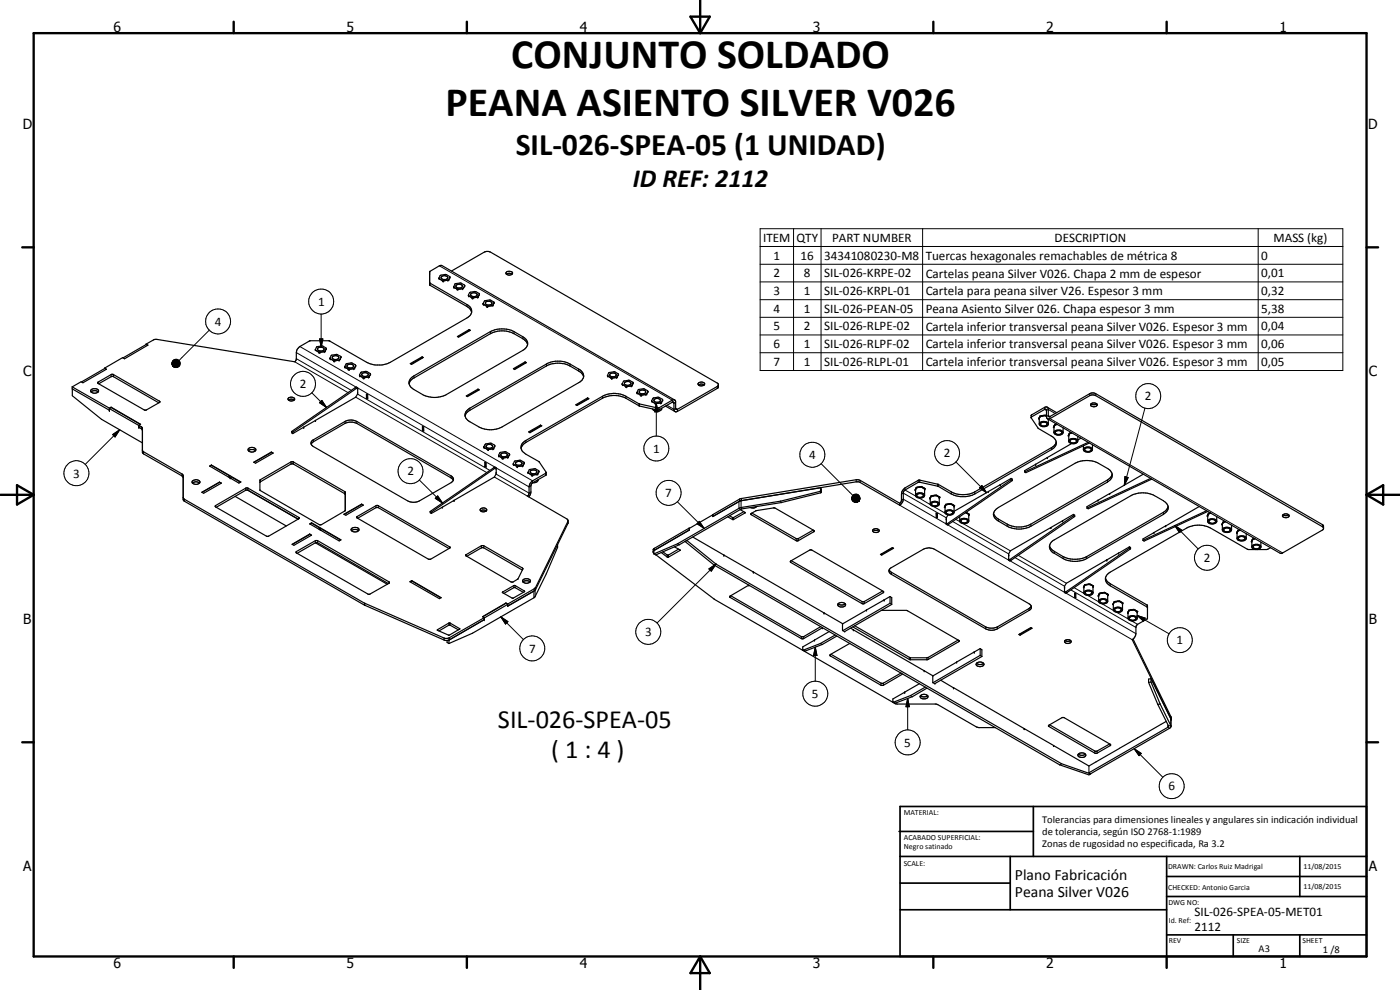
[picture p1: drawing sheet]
<svg xmlns="http://www.w3.org/2000/svg" width="420mm" height="297mm" viewBox="0 0 420 297" stroke-linecap="round" stroke-linejoin="round" font-family="sans-serif">
<g fill="none" stroke="#000" stroke-width=".35">
<path d="M128.9 84.8l11.2 6.6a2.15 2.15 0 0 1 1.5 2 2.15 2.15 0 0 1-1.5 2l-23 13.3a7.8 7.8 0 0 1-6.7 .2l-11.7-6.7-5.8 .1-2.9 1.7-.9 1-.2 2.8-.5 .7-41.5-6.7-.7 .1-2.4 1.4M131.8 83.6l.3-.9 .3-.2a2.25 2.25 0 0 1 2.6 .6l-.4 .9M131.8 83.6l.1 .1M131.8 83.6h.1M131.9 83.7l1.1 .5M131.9 83.7h.1M132.6 82.9a1.1 1.1 0 0 1 1.8 .5l-.6 .5h-.8a.52 .52 0 0 1-.6-.3 .52 .52 0 0 1 .2-.7zM133 84.2h.1M134.4 84.1l-1.3 .1M134.6 84l-.2 .1M135.5 81.3l9.9-5.7 .6-.2 1.1 .2 68.5 39.7-.2 1.2-12.1 6.9-.7 .1M136.2 86l.1 .2"/>
<path d="M136.3 86.2l.9 .5M137.1 85.5a1.29 1.29 0 0 1 1.7 .4 1.08 1.08 0 0 1-1 .6 1.08 1.08 0 0 1-1-.8zM137.2 86.7l.4 .1M137.2 86.7l.2 .1M137.6 86.8h.1M138.8 86.6l-1.2 .2M139.1 86.4l-.3 .2M139.1 86.4v.1M139.1 86.5l-.3 .1M139.5 85.7l-.2-.2a2.3 2.3 0 0 0-2.7-.3l-.4 .8M139.5 85.7l-.4 .7M139.5 85.7l-.4 .8"/>
<path d="M140.6 88.6l.3-.8 .3-.1a2.29 2.29 0 0 1 2.6 .5l-.3 .8M140.6 88.6l.1 .2M140.7 88.8l.9 .5M140.8 98.9v.3M141 99.2l-.2-.1-3.3 2M141.3 88.1a1.17 1.17 0 0 1 1.9 .4 1.1 1.1 0 0 1-1.9-.2zM141.6 93.7l-.6-1.1-.9-.7-11-6.3-.1-4.2 2.9-1.6 .7-.1 69.9 40.3M141.6 89.3l.4 .1M141.6 89.3l.2 .1M141.8 89.3l.2 .1M143.3 89.2l-1.3 .2M143.3 89.2h.1"/>
<path d="M143.4 89.1v.1M143.5 89l-.2 .2M143.5 89l-.1 .1M145.7 90.7l.1-.1a1.25 1.25 0 0 1 1.8 .5 1.14 1.14 0 0 1-1.9-.2zM146 91.9h.4M147.7 91.7h.1M147.7 91.7l-1.3 .2M147.9 91.6l.3-1a2.34 2.34 0 0 0-2.7-.3l-.5 .8 1 .8M147.9 91.6l-.2 .1M151.9 82.2l-.1-.2a1.08 1.08 0 0 1 1-.6 1.08 1.08 0 0 1 1 .6l-.1 .3M151.9 82.2a1.36 1.36 0 0 0 1.8 .1M152 82.3l.7-.3 1 .3"/>
<path d="M21.7 116.7l11.1 6.4v-.6M21.7 116.1l11.1 6.4M21.7 116.1v2.6l8.8 7.1 12.2 7.1M27.3 117.6a1.6 1.6 0 0 1 2.2 0M27.4 116.9l.6-.3h.8a.67 .67 0 0 1 .8 .7 .67 .67 0 0 1-.8 .6 .91 .91 0 0 1-1.1 0 .91 .91 0 0 1-.3-1zM29.4 114.7l4.1-2.4h.4l14.1 8.3-4.2 2.5h-.4l-13.9-8zM29.6 115.1l3.9-2.2h.4l13.8 8M31.4 110.4l.6 .4-7.1 4.1-.6-.3-2.6 1.5M31.4 110.4v.2M31.4 110.6l-6.9 4M31.4 110.6l.4 .2M43.8 103.3l.6 .2-7 4.2-.6-.4-5.4 3.1"/>
<path d="M43.8 103.3v.1M43.8 103.4l.5 .2M43.8 103.4l-6.9 4M86.6 119.4a1.13 1.13 0 0 1 1.8 .5 1.07 1.07 0 0 1-1.1 .5 1.07 1.07 0 0 1-.8-.9zM94.6 104.9l.6-.9a2.2 2.2 0 0 1 2.6 .4l.1 .2-.3 .7M94.6 104.9l.1 .2M94.7 105.1l1 .6M94.7 105.1h.1M95.3 104.5a1.18 1.18 0 0 1 2 .3 1.15 1.15 0 0 1-2-.2zM95.7 105.7h.3M97.3 105.5l-1.3 .2M97.4 105.5h-.1"/>
<path d="M97.4 105.5h.1M97.6 105.3l-.3 .2M97.6 105.3l-.1 .2M99.1 107.6l1 .6M99.1 107.6h.1M99.8 107.1a1.05 1.05 0 0 1 1-.4 1.05 1.05 0 0 1 .8 .8 1 1 0 0 1-1.1 .5 1 1 0 0 1-.7-.9zM100.1 108.2h.3M101.8 108.1l-1.4 .1M102 107.9l-.2 .2M102 107.9h.1M102.4 107.1l-.1-.2a2.34 2.34 0 0 0-2.8-.3l-.4 1M102.4 107.1l-.4 .8"/>
<path d="M103.5 110l.6-.9a2.39 2.39 0 0 1 2.6 .4l-.3 .9M103.5 110l.1 .2M103.6 110.2a2.29 2.29 0 0 0 2.6 .4M104.3 109.6a1.08 1.08 0 0 1 1.8 .4 1.2 1.2 0 0 1-2-.2zM106.4 110.4l-.2 .2M106.6 116.3l.4 .2M106.6 116.3l-19.1 13.2M106.6 116.3l.4-.2 .3 .2M107 116.5l-19.1 13.2M107.3 116.3v1.6M107.3 116.3l-.3 .2M107.3 117.9l-.5 1.3-12.2 7"/>
<path d="M107.9 112.5l.6-.9a2.29 2.29 0 0 1 2.7 .5l-.4 .9M107.9 112.5l.1 .3M108 112.8l.9 .5M108.6 112.2a1.1 1.1 0 0 1 1.9 .3 1 1 0 0 1-1 .6 1 1 0 0 1-.9-.9zM108.9 113.3h.4M110 118.2l.4 .2v1.3l-.4-.2zM110.2 119.3l-.2 .2M110.2 118.4l.2 1M110.6 113.2l-1.3 .1M110.8 113l-.2 .2M123.1 109.1l3.6-2 .3 .2-3.5 2zM123.3 113.5l.9-.7 23-13.3a8.1 8.1 0 0 1 7.1 0l2.6 1.5a2.15 2.15 0 0 1 1.5 2.1 2.15 2.15 0 0 1-1.5 2l-23 13.3a7.8 7.8 0 0 1-7 0l-2.7-1.5a2.08 2.08 0 0 1-.9-3.4z"/>
<path d="M126.7 107.1v.2M126.8 107.4l-.2-.1-3.3 1.9M137.3 101l3.5-2.1 .4 .2-3.5 2zM139.9 118.8l3.6-2 .3 .2-3.5 2zM143.5 116.8v.2M143.5 117l.1 .1M143.5 117l-3.3 1.9M154.1 110.6l3.5-2 .4 .2-3.5 2.1zM157.6 108.6v.2M157.6 108.8l-3.3 1.9M157.6 108.8l.2 .1M158.3 103.4l-.3-.8-.7-.7-3-1.8a7.8 7.8 0 0 0-7.1 0l-23.3 13.5-.8 .7-.3 .8"/>
<path d="M175.2 113.1l-.9-1.3-3.2-2a7.8 7.8 0 0 0-7.1 0l-23 13.3-1.1 .9-.3 .8M176.3 119.4v.3M176.3 119.7l-3.3 1.9M176.3 119.7l.2 .1M182.3 112.6l.5-.8 1.6-.3 1.2 .7-.4 .9M182.3 112.6l.1 .2M182.4 112.8l.9 .6M183 112.3a1.14 1.14 0 0 1 1.9 .3 1.14 1.14 0 0 1-1.9-.2zM183.3 113.4l.4 .1M183.3 113.4h.1M185 113.2l-1.3 .3M185.2 113.1l-.2 .1"/>
<path d="M186.7 115.2l.7-.9a2.23 2.23 0 0 1 2.5 .4l-.2 .9M186.7 115.2l.1 .2M186.8 115.4l1 .6M187.5 114.8a1.06 1.06 0 0 1 1-.4 1.06 1.06 0 0 1 .8 .8 1.14 1.14 0 0 1-1.9-.3zM187.8 116h.3M189.4 115.8l-1.3 .2M189.7 115.6l-.3 .2M191.9 117.3a1.18 1.18 0 0 1 1.9 .3 1.04 1.04 0 0 1-1 .6 1.04 1.04 0 0 1-1-.7zM192.2 118.5h.2M193.8 118.4l-1.6 .1M194.1 118.2l.4-.7-.2-.3a2.28 2.28 0 0 0-2.8-.2l-.3 .9 1 .6M194.1 118.2l-.3 .2"/>
<path d="M196.3 119.9a1.12 1.12 0 0 1 1.9 .4l-.6 .4h-.7l-.7-.4zM209.5 115.1a1.18 1.18 0 0 1 2 .1 1.1 1.1 0 0 1-1.1 .6 1.1 1.1 0 0 1-.9-.7zM209.6 115.5a1.34 1.34 0 0 1 1.7 0M215.6 115.6l-.3 .4-12.2 6.9-.3-.4v-2.1l-.5-.5-.6 .2-4.3 2.3-5.6-1.2-3.9-2.3a7.4 7.4 0 0 0-7.1 0l-23 13.3a2.18 2.18 0 0 0-1.4 2 2.18 2.18 0 0 0 1.4 2.1l3.9 2.2 2.2 3.2-.1 .9-4 2.3-.3 .4-.3 2.8-.5 1M33.3 122.2l-.5 .3M33.3 122.2v.1M33.3 122.2l8.9 5.1-.5 .3M41.7 127.6l1 .9 .1 7.4 11.8 6.9 .4 .5M41.7 127.6v.6l1 .9M42.1 127.3l-8.7-5-.6 .3 8.9 5.1M42.7 135.2l.4 .4 11.8 6.9 .1 7.4 .3 .5 54.1 31.2 24 10.5 .8 .1M62.9 139.8l.5-.3 8.9 5.1-.6 .3z"/>
<path d="M63.4 139.6l5.6 3.2M63.4 139.5v.2M63.4 139.6l-.4 .3M74.5 134.7a1.38 1.38 0 0 1 2.3 .3 1.31 1.31 0 0 1-2.3-.1zM74.5 135.3a1.6 1.6 0 0 1 2.2 0M76.1 138.7l5.3-3.1 .6 .3-5.3 3.1zM81.4 135.6v.2M81.4 135.8l-5.2 2.9M81.4 135.8l.5 .2M86.6 120a1.53 1.53 0 0 1 1.7 0M87.5 129.5v.4l.4 .2M87.5 129.5l.4 .2"/>
<path d="M87.9 129.7v.4M93.4 133.3l.7-.8 9.7-5.6a4.1 4.1 0 0 1 3.3 .1l28.3 16.4 .6 .7M93.4 133.3v-.7l.4-.5 9.7-5.7a3.9 3.9 0 0 1 3.6 0l28.5 16.5 .4 .6v.6M93.4 133.3l.7 .7 28.2 16.3a3.9 3.9 0 0 0 3.6 0l9.5-5.5 .6-.7M94.7 126.2l-6.8 3.9M126.8 127.9l.4 .2v1.3l-.4-.2zM127 129l.2 .1M127 128.1v.9M127 129l-.2 .2M140.1 123.2l.9-.7 23-13.3a7.5 7.5 0 0 1 7.1 0l2.6 1.5a2.13 2.13 0 0 1 1.5 2.1 2.13 2.13 0 0 1-1.5 2l-23 13.3a7.4 7.4 0 0 1-7 0l-2.7-1.6a2.05 2.05 0 0 1-.9-3.3zM145.2 134.2l.6-1a2.33 2.33 0 0 1 2.7 .4l-.3 .9M145.2 134.2l.1 .1"/>
<path d="M145.3 134.3l1 .5M145.5 138.7l.4 .2v1.3l-.4-.2zM145.7 139.8l-.2 .2M145.7 139.8l.2 .1M145.7 138.9v.9M145.9 133.7a1.16 1.16 0 0 1 2 .3 1.04 1.04 0 0 1-1.1 .6 1.04 1.04 0 0 1-.9-.9zM146.3 134.8l.1 .1M146.3 134.8h.1M147.9 134.7l-1.6 .1M148.2 134.5l-.3 .2M149.6 136.6l.6-.9 1.3-.2 1.4 .8-.3 .8M149.6 136.6l.1 .2"/>
<path d="M149.7 136.8l1 .6M150.3 136.3a1.18 1.18 0 0 1 2 .3 1.07 1.07 0 0 1-1.1 .5 1.07 1.07 0 0 1-.9-.8zM150.7 137.4h.3M152.3 137.2l-1.3 .2M152.6 137.1l-.3 .1M154.1 139.3v.1M154.1 139.3h.1M154.1 139.4l1 .5M154.1 139.4l.3-1 .2-.1a2.28 2.28 0 0 1 2.7 .4l-.3 .9M154.7 138.9a1.14 1.14 0 0 1 2 .3 1.14 1.14 0 0 1-2-.3zM155.1 139.9l.3 .1M155.4 140h.1"/>
<path d="M156.7 139.8l-1.3 .2M157 139.6l-.3 .2M158.7 129.6l3.5-2 .4 .2-3.6 2zM162.2 127.6v.2M162.2 127.8l.1 .1M162.2 127.8l-3.3 1.9M172.8 121.5l3.5-2.1 .4 .2-3.5 2.1zM195.6 120.4l.3-.9a2.27 2.27 0 0 1 2.9 .3l-.3 .9M195.6 120.4l.1 .1M195.6 120.4h.1M195.7 120.5l.9 .5M195.7 120.5h.1"/>
<path d="M196.6 121l.2 .1M196.6 121l.4 .1M196.8 121.1h.1M196.8 121.1h.2M198.3 120.9l-1.3 .2M198.5 120.7l-.2 .2M198.6 122.5a1.44 1.44 0 0 1-2.4 .6l-.3-.4M199.7 121.8l2.9 1.7M202.6 123.5l-.3-.4v-2.3l-.3-.2-4.4 2.4a16.8 16.8 0 0 1-9.7-3.5 7.8 7.8 0 0 0-7.1 0l-23 13.3-.9 .7-.5 1M309.4 125.3l4.4-2.5 .3 .3v1.9l.3 .6M311.8 125.5h.1M311.9 125.4v1.9a1.64 1.64 0 0 0 2.7 .1v-1.6"/>
<path d="M311.9 127.1a1.66 1.66 0 0 1 2.7 .1M312.1 124.9l-.2 .5M312.3 127a1.28 1.28 0 0 1 2 .2 1.12 1.12 0 0 1-1 .6 1.12 1.12 0 0 1-1.1-.6zM312.5 124.8h.4M312.9 124.8l-1 .6M313.3 124.6l-.3 .2M313.9 124.7l.2 .2-1.2-.1M314.1 124.8l-.4-.3-1.6 .3-.4 .9 .2 .1-.1-.2M314.3 122.2l.3 .7v1.9l.3 .3 12.3-7.1 1-.1 .6 .2 68.1 39.3 .3 .4v.9l-.3 .3-12.2 7h-.5l-69.8-40.4M314.3 122.2h-.8l-3.9 2.3-.2 .8 2.2 3.3 3.9 2.3a2.13 2.13 0 0 1 1.5 2 2.13 2.13 0 0 1-1.5 2l-22.9 13.3a7.8 7.8 0 0 1-7.1 0 17 17 0 0 0-9.5-3.5h-.5l-4.2 2.5-.2 .5-.1 2.6-1 1.3M314.3 122.2l2.8 1.6M314.4 125.6h.7l12-6.9 1.3-.2 68.8 39.9"/>
<path d="M316.4 127.9l-.1 1.9a1.6 1.6 0 0 0 2.8 0 1.72 1.72 0 0 0-2.8-.1M316.4 127.9l-.2 .2M316.4 127.8v.1M316.5 127.5l-.1 .3M316.9 129.5a1.12 1.12 0 0 1 1.8 .4 1.23 1.23 0 0 1-2-.1zM316.9 127.3h.4l-.9 .5M317 132.6l-.4 .8-1.1 .9-22.9 13.3a7.8 7.8 0 0 1-7.1 0l-4-2.3-5.5-1.2h-.3l-4.1 2.3a2.3 2.3 0 0 0-1.1 1.9v1.9l-.5 .8M317.1 127.3h-.5l-.5 .9 .2 .1-.1-.2M319.1 128.4v1.4M320.7 130.5v.3M320.7 130.6v1.9a1.65 1.65 0 0 0 2.8-.2 1.64 1.64 0 0 0-2.8-.1M320.9 130l-.2 .5"/>
<path d="M321.3 132a1.03 1.03 0 0 1 1-.3 1.03 1.03 0 0 1 .7 .8 1.13 1.13 0 0 1-1.9-.3zM321.3 129.8l.4 .1-.7 .3-.3 .4M321.5 129.8l-.5 .1-.4 .9 .1 .1M321.6 133.1l-14.1 8.1v.4M323.5 130.9v1.4M324.4 131.5l-.9 .5M325.2 134.8a1.59 1.59 0 0 1 2.7 .1M325.6 134.6a1.14 1.14 0 0 1 1.9 .4 1.1 1.1 0 0 1-2-.3zM326.6 132.7l-19.1 8.9M326.9 132.9l-19 8.9-.4-.2M327.4 121.2l.5 .2 1.2-.2M327.4 121.2a1.08 1.08 0 0 1 1.9 .4 1.15 1.15 0 0 1-2-.2z"/>
<path d="M327.9 133.5v1.5a1.62 1.62 0 0 1-2.7-.1v-1.1M55 149.3l.3 .5 54.1 31.2 24 10.5 1.5-.2 10.4-6M57.7 144.4a1.42 1.42 0 0 1 2.3 .3 1.35 1.35 0 0 1-2.4-.1zM57.7 144.9l.9-.3 1.3 .3M60.6 147.7l5.3-3 .6 .2-5.4 3.1zM64.6 151.8l9.1-5.3 .5-.1 15.6 9.1-9.6 5.5-15.5-8.9zM65.9 144.7h.1M65.9 144.7l-5.2 3M65.9 144.7l.4 .3M69 143.3l.2 .2 .5-.2 2.5 1.4M69 142.8v.6M69 142.8l-.5 .3"/>
<path d="M70.6 148.9l15.3 8.9M74.3 147.1l15.2 8.6-15.3-8.7-.5 .1-8.8 5.1M78 144.7l9.3-5.5 .5-.1 15.8 9.2M78.1 143.9l9.2-5.3h.7l15.5 8.9 .1 .2v5.5l-7.1 4.2h-.7l-17.7-10.2zM93 157.2l.5-.4 8.8 5.2-.5 .3zM93 157.3l.5-.3 2.6 1.5M93.5 156.8v.2M96.1 159l.2 .1 .5-.2 5.5 3.2M96.1 158.5v.5M96.1 158.5l-.4 .2M96.1 159h.1M103.2 154.3l5.3-3 .5 .3-5.2 3z"/>
<path d="M105.4 158.7a1.41 1.41 0 0 1 2.3 .3 1.36 1.36 0 0 1-2.3-.2zM105.5 159.2a1.8 1.8 0 0 1 2.1 0M107 155.2l6.3-3.6 21.7 12.5 .1 .2-5.8 3.5h-.6zM107.3 155.5l5.5-3.2h.6l21.4 12.3M108.5 151.3v.1M109 151.6l-.5-.2-5.2 2.9M129.1 153.5v.3l.3 .3M129.1 153.5l.3 .2M129.4 153.7v.4M132.7 152.2h.1M132.7 152.2l-3.3 1.9M136.3 150.1l-3.6 2.1"/>
<path d="M144.2 153.3l.6-.3 1.2 .3M144.2 152.7a1.05 1.05 0 0 1 1.1-.3 1.05 1.05 0 0 1 .7 .8 1.11 1.11 0 0 1-1.9-.4zM148.2 140.3l.3 .2M148.2 140.3l-19.1 13.2M148.2 140.3l.3-.2 .4 .2M148.5 140.5l-19.1 13.2M148.9 140.3v1.9l-.5 .9-12.2 7.1M148.9 140.3l-.4 .2M158.4 141.7l.2 .2M158.4 141.7l.7-.9a2.2 2.2 0 0 1 2.6 .4l-.3 1M158.6 141.9l.9 .6M158.6 141.9h.1"/>
<path d="M159.3 141.2a1.06 1.06 0 0 1 1.8 .6 1.18 1.18 0 0 1-2-.3zM159.5 142.5h.4M161.2 142.3l-1.3 .2M161.4 142.2l-.2 .1M161.5 143.9l-.1 .3a1.25 1.25 0 0 1-1.5 .6M163.9 141.9l-4.1 2.4-.7 .7-.3 1.1v2l-.5 .7 11.8 6.9 .4 .4v.9l-9.8 19.9-8.3 5M170.5 156.4l-9.8 19.9-8.3 4.9M206.8 158.5l-10.6 6.1-.2 .2v1l.2 .2M206.8 158.5l.1 .5-10.7 6.2M206.8 158.5h.2M213.9 154.5l-7 4M213.9 154.5h.1"/>
<path d="M222.1 150.3l-8.2 4.7M222.1 152.9l1.5 1-3.5 2-1.7-.8M222.2 150.3l35.5-5.7 12.3 7M222.5 150.2l-8.6 4.8M223.2 153.5l-3.1 1.8-1.2-.6M225.4 154.1l1.5-.9 5.6-.8 11.9 7-5.2 2.9-13.8-7.9zM225.6 153.9l13.4 7.8h.5l4.5-2.7M227 152a1.57 1.57 0 0 1-1.8 .3M234.3 150.4l11.8-3 .2-.2v-.9l.2 .5v.8l-.2 .3-11.8 2.9M234.3 150.4l-12.4 2-18.5 10.8M234.3 150.4l.2 .4M234.5 150.8l-12.2 2-18.4 10.6"/>
<path d="M261.9 159a1.04 1.04 0 0 1 1.1-.4 1.04 1.04 0 0 1 .8 .8 1.1 1.1 0 0 1-1.9-.4zM262 158.9l.8 .3 .9-.3M270 151l-11.8-6.9-1.2-.2-34.5 5.7-8.6 4.8v.6M270 151v.6M274.6 147l.2 .1M274.7 146.9l.1 1.8a1.59 1.59 0 0 0 2.7-.1M274.7 146.9h-.1M274.8 148.5a1.66 1.66 0 0 1 2.7 .1M274.8 146.8l-.1 .1M274.9 146.3v.4M275.2 148.4a1.14 1.14 0 0 1 1.9 .4 1.11 1.11 0 0 1-1.9-.3zM275.3 146.2h.2"/>
<path d="M275.5 146.3l-.7 .6M275.8 146.2l1.3 .2M275.8 146.2l-.3 .1M276.2 146l-.4 .2M276.8 146.1l.3 .3M277.1 146.4l.3 .1M277.1 146.4l.4 .6v1.6M277.5 146.9l.2-.3-1.1-.6-1.6 .2-.4 .9 .2 .1M277.5 146.9v.2M277.6 146.6l-.1 .3M279 149.5l.2 .2M279.2 151.1a1.63 1.63 0 0 1 2.7 .1"/>
<path d="M279.3 149.1l-.2 .4M279.3 148.9v.2M279.7 150.9a1.05 1.05 0 0 1 1-.3 1.05 1.05 0 0 1 .8 .8l-.7 .4h-.7l-.5-.4zM279.7 148.7l1.8 .3M280.6 148.6l-1.3 .5M281 153.9l.3 .3v1.2l-.3-.2zM281 154.2l.1 .1v.9M281.2 148.6l.3 .4M281.3 154.2l-.2 .1M281.5 149h.3M281.5 149l.4 .4v1.9a1.68 1.68 0 0 1-2.7 0l.1-2.2M282 149.4l.1-.2-1.1-.7-1.6 .3-.4 .8 .2 .1"/>
<path d="M282 149.1l-.1 .5M283.5 152.1l.1 .1M283.5 152h.1M283.6 153.6a1.68 1.68 0 0 1 2.7 .1M283.6 151.9v2.1a1.64 1.64 0 0 0 2.7-.3M283.6 151.9l-.1 .1M283.8 151.4l-.2 .5M284 157.3l.3 .2 .4-.2M284 153.5l.6-.3 1.2 .3a.77 .77 0 0 1-.3 .8 .77 .77 0 0 1-.9 0l-.5-.2zM284.2 151.3l1.5 .1 .6 .7M284.3 157.1l-.3 .2M284.3 157.1l.4 .2"/>
<path d="M284.5 154.5l-.5 .9v1.9M284.6 151.3l-1 .6M285.1 151.1l-.4 .2M285.6 151.2l.6 .4M286.3 152.1v1.7M286.4 152l.1-.3-1.1-.6-1.6 .2-.4 .9 .2 .1M286.4 151.9l-.1 .2M286.5 151.7l-.1 .1M288 156.2a1.66 1.66 0 0 1 2.7 .1M288.5 156.1a1.06 1.06 0 0 1 1-.4 1.06 1.06 0 0 1 .9 .8 1.14 1.14 0 0 1-2-.3zM289.7 153.8l.7 .3M289.9 153.7l1 .6-.1 .3"/>
<path d="M290 153.8l.4 .3M290.4 154.1l.3 .4v2a1.66 1.66 0 0 1-2.7-.2v-1.3M290.4 154.1h.2M290.9 154.3l-.2 .4M296.7 147.4l-10.4 6M299 152.7l23.6-13.7a7.8 7.8 0 0 1 7.1 0l2.6 1.5a2.18 2.18 0 0 1 1.5 2.1 2.18 2.18 0 0 1-1.5 2.1l-22.9 13.2a7.8 7.8 0 0 1-7.1 0l-2.7-1.6a2.02 2.02 0 0 1-1.4-1.6 2.02 2.02 0 0 1 .8-2zM303.4 143.6l-6.8 3.9M303.4 144l-19.1 13.1M303.4 143.6v.4M303.4 143.6l.4 .2v.4M303.4 144l.4 .2M303.8 144.2l-19.1 13.1"/>
<path d="M322.1 154.3l-18.9 11-.5 .9v1.9M322.1 154.3l.4 .3v.4M322.1 154.8l-19 13.1M322.1 154.3v.5M322.1 154.8l.4 .2M322.5 155l-19.1 13.1M329.5 150.1v.1M329.5 150.1l-3.3 1.9v.4M333 148.1l-3.5 2M333 148.1h.1M333.8 142.3l-.4 .8-1.1 .9-22.9 13.3a8.1 8.1 0 0 1-4.9 .7l-1.8-.5-3.4-2-.7-.7-.4-.8M343.1 142.3l-10.1 5.8"/>
<path d="M345.3 143.6l-19.1 8.8M345.6 143.8l-19 8.9-.4-.3M346.3 159.8l-3.3 1.9v.4M349.8 157.8l-3.5 2.1M349.8 157.8h.1M350.6 152l-.4 .8-1 .9-23.1 13.3a8.1 8.1 0 0 1-7 0l-3.3-2-.8-1.3M359.9 152l-10.1 5.8M362.1 153.2l-19.1 8.9M362.3 154.7l.1 .2M362.4 154.7h.1M362.4 153.5l-19 8.8-.4-.2M362.4 156.3a1.66 1.66 0 0 1 2.8 .1"/>
<path d="M362.5 154.6l-.1 .1M362.6 154.1l-.1 .4M362.9 156.2l.5-.3h.7a.56 .56 0 0 1 .7 .5 .56 .56 0 0 1-.6 .6 1.02 1.02 0 0 1-1.4-.7zM363 153.9l.4 .1-1 .6v1.9a1.63 1.63 0 0 0 2.8 0v-1.5M363.3 153.9l-.6 .1-.4 .9 .1 .1M366.7 157.3l.1 .2M366.8 157.2h.1M366.9 157.1l-.1 1.9a1.59 1.59 0 0 0 2.8-.1 1.7 1.7 0 0 0-2.8 0M367 156.9l-.2 .3M367 156.7v.2M367.4 158.7a.99 .99 0 0 1 1-.3 .99 .99 0 0 1 .7 .8 1.14 1.14 0 0 1-1.9-.3zM367.4 156.5h.4l-.8 .4"/>
<path d="M367.7 156.5h-.6l-.4 .9 .1 .1M369.6 157.6v1.4M371.2 159.8h.1M371.3 159.7v1.8M371.3 159.6v.2M371.4 159.3l-.1 .3M371.8 159l.4 .1-.9 .5M372.1 159l-.6 .1-.2 1-.1-.2M385.1 154.4a1.09 1.09 0 0 1 1.8 .5 1.2 1.2 0 0 1-2-.2zM385.1 154.4a1.34 1.34 0 0 0 1.6 0M87.7 163.3l5.3-3.1 .5 .4-5.3 3zM88.9 165.6l5.7-3.4h.6l21.5 12.4 .2 .2-6.3 3.6-21.7-12.5z"/>
<path d="M93 160.2v.2M93 160.4l-5.3 3M93 160.4l.4 .2M94.6 162.9l-5.5 3.1M94.6 162.9h.7l21.2 12.2M94.6 162.9l21.6 12.4M123 174.5l.6-.3 8.8 5.1-.5 .3zM123.6 174.2v.2M123.6 174.3l8.7 5.1M123.6 174.3l-.5 .3M139.7 166.5l4.8-2.8h.6l11.7 6.7 .1 .3-1.5 3-1.8 1-13.8-7.9zM140.1 166.9l4.8-2.6 11.9 6.8"/>
<path d="M150.8 177.7l3.6-2.1 3.1 1.8-3.5 2.1zM153.7 179.5h.1M157 174.6a1.6 1.6 0 0 1 2.1 0M157 173.9l.6-.2h.8a.67 .67 0 0 1 .8 .6 .67 .67 0 0 1-.8 .7 .91 .91 0 0 1-1.1 0 .91 .91 0 0 1-.3-1.1zM157 177.7l-2.7-1.4-3.1 1.8M160.2 177.3l-7.9 4.6M167.3 163.3v1l-3.4 7.9-3.5 7-18.6 10.8-7.1 3.1M196.2 165.2v1M196.2 165.2l-.2 .3M196.9 166.5l17.5 13.3 54.2 31.3 12.5 .2 12.1 6.9 5.5 .1M202.4 164.1l1.7 1-3.5 2.1-.4-.1-1.8-1.3M203.4 163.2l-7.2 3"/>
<path d="M203.4 163.2l.5 .2M203.7 164.8l-3.2 1.8-1.5-1M203.9 163.4l-7.1 3.1-.6-.3M205.6 162.5l8.7 7M205.6 162.4v.1M206.2 162.1v.1M206.2 162.2l8.7 7M206.2 162.2l-.6 .3M207.9 161.1l44.9 26M214.3 169.5l103.7 60M214.9 169.2l103.7 60M214.9 169.2l-.6 .3"/>
<path d="M219.3 178.7l21.2 12.3h.7l5.1-3M224.7 175.6l-5.6 3.3-.1 .3 21.7 12.5 6.1-3.4M237.2 168.4l6.2-3.4 21.7 12.4 .1 .3-5.8 3.4h-.6l-21.5-12.4zM237.5 168.2l21.5 12.4 5.9-3.3M264.2 166.4l3.6-2.1 .4 .2-3.6 2zM264.5 166.2l.1 .1M264.6 166.3v.2M266.9 171a.98 .98 0 0 0 .6 1.3l28.3 16.4a3.8 3.8 0 0 0 3.5 0l9.7-5.7 .5-.5v-.6M266.9 171l.4-.6 10-5.7a3.5 3.5 0 0 1 3.2 .1l28.3 16.3 .7 .8M266.9 171l.4 .6 28.8 16.6a4 4 0 0 0 3.2-.1l9.5-5.5 .7-.7M267.1 179l-14.3 8.2M267.1 179v2"/>
<path d="M267.1 179l.5 .3v2.1M268 164.4l-3.4 1.9M302.7 168.1l.4 .2 .3-.2M303.1 167.9l-.4 .2M303.1 167.9l.3 .2M315.5 162.7l.5-.5 23.4-13.5a7.8 7.8 0 0 1 7.1 0l2.7 1.5a2.18 2.18 0 0 1 1.4 2.1 2.18 2.18 0 0 1-1.4 2l-23.1 13.3a7.9 7.9 0 0 1-6.7 .2l-3-1.8a2.09 2.09 0 0 1-.9-3.3zM319.5 177.8l.4 .2 .3-.2M319.9 177.6l-.4 .2M319.9 177.6l.3 .2M322.5 178l.4 .2v1.2l-.4-.2zM322.5 178.2l.2 .1M322.7 178.3v.9"/>
<path d="M322.9 178.2l-.2 .1M325.2 176.1l.1 .2M325.3 175.9v1.9M325.3 176l-.1 .1M325.4 175.6l-.1 .3M325.5 177.4a1.8 1.8 0 0 1 2.5 .4 1.63 1.63 0 0 1-2.7 .3zM325.8 177.6a1.17 1.17 0 0 1 1.8 .4 1.1 1.1 0 0 1-1 .4 1.1 1.1 0 0 1-.9-.7zM325.9 175.4h.4M326.3 175.4l1.3 .2M326.3 175.4l-1 .5M326.8 175.2l-.4 .2M327.3 175.3l.5 .4"/>
<path d="M327.6 175.6h.1M327.6 175.6l.2 .1M327.8 175.7h.1M327.8 175.7l.2 .4v1.7M328 176.3l.2-.5-1.1-.6-1.6 .2-.2 1M329.6 178.7l.1 .2M329.7 178.6l-.1 .1M329.8 178.5l-.1 .1M329.8 178.4l-.1 .2M329.9 178.1l-.1 .3M331.2 177.8l-.9 .1M331.7 177.8l.2 .3"/>
<path d="M331.8 173.4l.3 .8 1.1 .9 11.1 6.5v4.1l-2.9 1.6-.5 .8a3.7 3.7 0 0 1-.5 3.3l-.6 .5 11.7 24M332 178.1l.1 .1M332.1 178.2a1.98 1.98 0 0 0-2.3 .2M332.1 178.2l.3 .4v1.9a1.66 1.66 0 0 1-2.7 0l.1-2.1M332.1 178.2h.3M332.1 178.2h.1M332.4 178.8l.2-.4-1.1-.7-1.5 .3-.4 .9h.1M332.6 178.4l-.1 .2M335.7 165.9l-15.7 9.1-.5 .9v1.9M335.7 165.9v.1M339 164.5l-19.1 13.1M339 164.1v.4"/>
<path d="M339 164.1l-3.3 1.9M339 164.1l.3 .2v.4M339 164.5l.3 .2M339.3 164.7l-19.1 13.1M371.4 161.2a1.69 1.69 0 0 1 2.6 .3 1.59 1.59 0 0 1-2.7 .1zM371.7 161.3a1.18 1.18 0 0 1 1.9 .3 1.07 1.07 0 0 1-1 .5 1.07 1.07 0 0 1-.9-.8zM374 160.1v1.4M375.6 162.4l.1 .2M375.7 162.3v1.8l.5 .6 3.9 .2 1.2-.6M375.7 164a1.64 1.64 0 0 1 2.7 0M375.7 162.3h-.1M375.7 162.2v.1"/>
<path d="M375.8 162.1l-.1 .1M375.9 161.8l-.1 .3M376.1 163.9a1.02 1.02 0 0 1 1.1-.5 1.02 1.02 0 0 1 .8 .9 1.12 1.12 0 0 1-1.9-.3zM376.2 161.6l.4 .1-.8 .4M376.5 161.5l-.5 .2-.5 .9h.2M376.9 164.9l-2.5-.1-11.1-6.4a7.8 7.8 0 0 0-7.1 0l-23 13.3a2.18 2.18 0 0 0-1.5 2 2.18 2.18 0 0 0 1.5 2.1l11.2 6.4M378.4 162.7l-.1 1.7-1 .5M131.2 189l3.7-2.1 3.1 1.8-3.2 1.9zM134.2 192.2v.6l.5 .3M134.7 192v.1M134.7 192.1v1M134.9 192l-.7 .2"/>
<path d="M137.6 189l-2.7-1.5-3.2 1.8M145.3 185.3v.6l-10.6 6.2M151.8 180.9v.2M151.8 180.9l-7 4.1 .5 .3M151.8 180.9l.6 .3M151.8 181l.5 .4-7 4M151.8 181l-6.9 4.1M152.3 181.9h.1M152.4 181.2v.7M244.5 192.1l-3.6 2v.9l5.3-1.9M244.5 192v.1M246.2 193.1l.5 .3"/>
<path d="M246.7 193.4l-5.1 2-.7-.3M248.9 189.5l-4.5 2.6M249.4 196.3l15.1 8.7h.6l5.3-3.1M250.6 190.5l-4.4 2.6M251.2 190.8l-4.5 2.6M251.5 181.1a1.6 1.6 0 0 0 2.1 0M251.6 181.1a1.42 1.42 0 0 1 2.2 .4l-.6 .5-1 .1-.6-.3-.2-.3zM252.8 187.1v2l.7 .4M255 193l-5.8 3.4-.1 .4 15.4 8.9 .6-.1 5.8-3.4M255.3 188.5l22.1 12.8M256.5 187.7l16.8 9.7 5.2-.1 9.1-5.3M264.5 183.1l7.7 .1 15.7 9v.2l-9.4 5.5-5.4 .1-17.2-9.9"/>
<path d="M267.1 181l-14.2 8.2M267.1 181l.5 .4M267.6 181.4l-14.2 8.1M287.1 198.7h.1M287.1 198.7l-7.2 4.1M293.1 199a1.6 1.6 0 0 0 2.1 0M293.1 199a1.42 1.42 0 0 1 2.2 .4 1.35 1.35 0 0 1-2.4-.1zM294.2 194.6l-7.1 4.1M294.2 196.6l-14.2 8.3M294.2 194.6v2M294.2 194.6l.5 .3v2.1M294.2 196.6l.5 .4"/>
<path d="M294.7 197l-14.2 8.1M305.8 190.4l3.6-2.1 .3 .2-3.6 2.1zM306.1 190.3v.3M309.5 188.4l-3.3 1.9-.2-.1M319.6 192.2l.8 .2 .9-.2M319.7 192.1a1.05 1.05 0 0 1 1.7 .6 1.1 1.1 0 0 1-1.9-.4zM329.7 180.3a1.62 1.62 0 0 1 2.7 .1M330.1 180.3a1.26 1.26 0 0 1 2 0 1.02 1.02 0 0 1-1 .7 1.02 1.02 0 0 1-1-.7zM334 181.3l.1 .1M334.2 181.1l-.2 .1M334.2 181.1l-.1 1.9M334.2 181.1h.1"/>
<path d="M334.2 182.7a1.72 1.72 0 0 1 2.7 .2 1.58 1.58 0 0 1-2.8 .1zM334.3 180.6l-.1 .5M334.6 182.7a1.09 1.09 0 0 1 1.9 .4 1.22 1.22 0 0 1-2-.1zM334.7 180.5h.4M335.1 180.5l-.9 .6M335.1 180.5l1.1 .1M335.6 180.3l-.5 .2M336.1 180.4l.2 .2M336.2 180.6l.3 .1M336.3 180.6l.2 .1M336.5 180.7l.3 .1M336.5 180.7l.4 .6"/>
<path d="M336.9 181.3l.1-.4-1.1-.6-1.5 .2-.4 .9 .1 .1M336.9 181.3v1.7M337 180.9v.1M338.4 183.8l.1 .2M338.7 183.4l-.2 .4M338.7 183.5l-.2 2M338.7 183.2v.2M338.9 185.4l.6-.4h.8a.6 .6 0 0 1 .6 .7 .6 .6 0 0 1-.8 .4 .83 .83 0 0 1-1.2-.7zM339.1 183l1.8 .3M339.5 183l-.8 .5M340 182.9l-.3 .1M340.1 191.8l11.4 23.4-.1 1"/>
<path d="M340.6 183l.3 .3M340.9 183.3l.4 .6M340.9 183.3h.3M341.3 183.7v1.9a1.57 1.57 0 0 1-2.7-.2 1.61 1.61 0 0 1 2.7 .1M341.3 183.7l.1-.2-1.1-.7-1.5 .2-.4 .9 .1 .2M341.4 183.4v.2M273.3 208.7l-5.3 2M273.3 208.7l.5 .3M273.8 209l-5.2 2-.6-.3M275.9 205.1l-7.9 4.6v1M276.3 208.7a1.6 1.6 0 0 0 2.1 0M276.3 208.7a1.39 1.39 0 0 1 2.2 .4l-.6 .5-1 .1-.6-.3-.2-.3z"/>
<path d="M277.3 201.3h.1M277.4 201.3l2.6 1.5-.1 2 .7 .3M277.7 206.2l-4.4 2.5M278.2 206.5l-4.4 2.5M282.3 204.1l3.9 2.3M286.2 206.3l30 17.4M314.7 217.7l4-2.4h.6l13.9 8 .1 .3-4.5 2.5-14.1-8.2zM315 217.5l13.7 7.9h.4l3.9-2.2M344.7 204.8l2.8 6.5M345.4 203.6l6 12.2-.1 2.5-24 13.9M345.4 204.6l2.8 6.6M345.4 204.6l-.7 .2"/>
<path d="M345.4 203.6v1M345.4 203.6l-.7 .2v1M347.5 211.3l3.2 6.5-.2 .4-23.7 13.7M348.2 211.2l-.7 .1M348.2 211.2l3.2 6.6M350 216.5l-23.2 13.3-10.6-6.1M318 229.5l8.8 3 .5-.3M318.6 229.2l8.7 3M318.6 229.2l-.6 .3M323.5 226.4a1.42 1.42 0 0 1 2.4 .3 1.37 1.37 0 0 1-2.4-.2zM323.6 226.3l.2 .1a1.74 1.74 0 0 0 1.9-.1"/>
</g>
<g fill="none" stroke="#000" stroke-width=".3">
<path d="M131.9 79.8l69.8 40.3v.6l.6 .3 .5-.3M228.1 68.6h174.9v42.6h-174.9zM228.1 74h174.9M228.1 79.3h174.9M238.2 68.6v42.6M246.4 68.6v42.6M276.9 68.6v42.6M377.6 68.6v42.6M62.8 99.1l-9 9.1M96.4 94.2v10M128.9 81.6v.6M128.9 84.8v.6"/>
<path d="M129.1 85v.6M140.1 91.4v.5M147.2 99.5v.6M154.3 99.5v.6M228.1 84.6h174.9M228.1 89.9h174.9M228.1 95.2h174.9M29.5 114.6v.5M33.3 112.4v.6M34.1 112.4v.6M51.6 109l.4 .9zM51.6 109.2l.4 .7z"/>
<path d="M51.6 108.7l.4 1.2zM51.7 109.5l.3 .4zM51.8 108.4l.2 1.5-.4-1.2zM51.8 109.7l.2 .2zM51.9 108.2l.2-.2-.1 1.9zM51.9 108.2l.1 1.7zM52 109.9l.4 .3zM52 109.9l.7 .4zM52 109.9l.9 .4zM52 109.9l1.2 .3zM52 109.9l1.5 .2-.3 .1zM52 109.9l1.7 .1z"/>
<path d="M52 109.9l1.9-.1-.2 .2zM52 109.9l2-.4-.1 .3zM52 109.9l2-.6v.2zM52 109.9l2.1-.9-.1 .3zM52 109.9l2-1.1 .1 .2zM52 109.9l2-1.4v.3zM52 109.9l1.8-1.7 .2 .3zM52.1 108l.3-.1-.4 2zM52.4 107.9l.2-.1-.6 2.1zM52.6 107.8h.3l-.9 2.1zM52.9 107.8h.3l-1.2 2.1zM53.2 107.8l.2 .1-1.4 2z"/>
<path d="M53.4 107.9l.2 .2-1.6 1.8zM53.6 108.1l.2 .1-1.8 1.7zM88.4 108.5l16.1 9.3M88.9 105.8l18 10.4M88.9 107.6l16.5 9.5M90 104l69.8 40.3v.6M93.6 117.9l4.4 4.4M95.9 101.7h1l-.5 2.5zM106.8 119.2l39.2 22.6M107.3 116.4l41.2 23.7M107.3 118.2l39.7 22.9M124.2 112.8v.6"/>
<path d="M156.9 101v.6M164 109.2v.6M171.1 109.2v.6M173.7 110.7v.6M180.8 118.9v.6M187.9 118.9v.6M215.3 116v.5M228.1 100.5h174.9M228.1 105.8h174.9M327.1 118.1v.6M328.8 118.1v.6M33.8 130.4l2.1-1.5-1.4 2.2z"/>
<path d="M35.9 128.9l-10.3 10.5M42.4 128v.6M42.7 128.5v.6M42.7 135v.7M43.1 135.6v.6M47.8 120.4v.4M87.3 138.6v.6M88 138.6v.6M94.1 132v.5M95.9 120.8l.7-.7 1.4 2.2zM103.5 126.4v.6M107.1 126.4v.6"/>
<path d="M141 122.5v.6M157.8 132.2v.6M191.8 121.2v.6M191.9 121.2v.6M197 121.1l.5 2.5h-1zM197 121.1v9.7M197.3 122.4v.6M197.8 122.3v.6M200.1 121.6l2.2 1.2 .5-.3 .5 .3v.6M246.4 139.1l9.5 9.5M286.9 138.6l9.2 9.2M309.6 124.5v.6"/>
<path d="M313.5 122.2v.7l.6 .2 .5-.2 2.1 1.2M314.1 125l.5-.3 .5 .3v.6l69.8 40.3M315.5 134.3v.6M343.6 122.5l-6.2 23.1M54.6 142.2v.6M55 142.7v.6M55 149.3v.6M55.3 149.8v.6M64.7 151.7v.4M73.7 146.5v.6M74.5 146.5v.6M78.1 143.9v.7"/>
<path d="M89.7 155.2v.5M103.5 147.5v.6M103.6 147.7v.6M107.2 155v.4M112.8 151.7v.6M113.5 151.7v.6M125.8 144l7 6.9M131.3 148.8l1.5 2.1-2.2-1.4zM135.4 142.8v.6M148.4 143.1l9.9 5.7M148.9 140.4l9.9 5.7 .5-.3M148.9 142.2l9.9 5.8 .5-.4"/>
<path d="M163.8 142v.6M170.5 156.4v.6M203.3 150.5l8 8M209.9 156.4l1.4 2.1-2.1-1.4zM219.8 155.3v.6M220.2 155.3v.6M221.8 150.5v2l.5 .3M221.9 149.8v.6M222.4 150.2v2.1l.2 .4M222.5 149.6v.6M223.6 153.7v.2M225.5 154.1v.3"/>
<path d="M244.2 159.1v.5M246.1 147.4l.2 .5M246.3 147.2l.2 .4M255.6 149.2l2.1 1.2-2.1-.9zM255.6 149.5l2.1 .9-2.1-.7zM255.6 149.7l2.1 .7-2-.4zM255.7 150l2 .4-1.9-.2zM255.7 149l2 1.4-2.1-1.2zM255.8 150.2l1.9 .2h-1.7zM255.9 148.7l.2-.2 1.6 1.9zM255.9 148.7l1.8 1.7-2-1.4zM256 150.4h1.7l-1.5 .2z"/>
<path d="M256.1 148.5l.2-.1 1.4 2zM256.2 150.6l1.5-.2zM256.3 148.4l.2-.1 1.2 2.1zM256.4 150.7l1.3-.3zM256.5 148.3h.3l.9 2.1zM256.7 150.7l1-.3zM256.8 148.3h.3l.6 2.1zM257 143.9v.7M257 150.7l.7-.3zM257.1 148.3h.2l.4 2.1zM257.2 150.7l.5-.3zM257.3 148.3l.3 .2 .1 1.9z"/>
<path d="M257.5 150.5l.2-.1zM257.6 148.5l.2 .2-.1 1.7zM257.8 148.7l.1 .2-.2 1.5zM257.9 148.9l-.2 1.5zM258 149.9l-.3 .5zM258 149.1l-.3 1.3zM258.1 149.6l-.4 .8zM258.1 149.4l-.4 1zM258.2 144.1v.7M270 151.6l69.8 40.3M270.5 148.3l.6-.3 12.9 7.4M270.5 150.1l.6-.3 12.9 7.4"/>
<path d="M271.6 146.4v.6l3.2 1.8M275.5 144.1v.6M275.8 149.4l3.4 2M276 144.1v.6M280.2 152l3.4 2M281.4 145.3v.6M281.6 145.3v.6M284.4 157.5l18.3 10.6M285.5 147.6v.6M285.9 156.5l16.8 9.7M286.8 155.8l1.3 .7M289 157.1l14.2 8.2"/>
<path d="M292.6 147.6v.6M294.7 145.7l1.4 2.1-2.1-1.4zM299.6 155.7v.6M302.3 157.3v.6M309.4 157.3v.6M332.3 144v.7M337.6 143l1 .3-1.2 2.3zM349.2 153.7v.6M352.6 157.7l2.1 1.4-.7 .7zM352.6 157.7l7 7M396.9 157.4v.6M89 165.5v.4"/>
<path d="M94.6 162.2v.7M95.3 162.2v.7M116.7 174.6v.4M134.9 164.1v.4M139.9 166.4v.4M144.5 163.7v.7M145.2 163.7v.7M150.9 177.6v.2M154.2 175.7v.6M154.6 175.7v.6M156.8 170.4v.6M157.4 177.3v.2"/>
<path d="M160.2 177.3v2.1M160.3 176.7v.6M160.6 177v2M160.7 176.3v.6M196.4 164.5v.6M200.2 166.5v.6M200.6 166.5v.7M204 165v.2M212.8 170.7l2.1-1.5-1.4 2.2zM214.9 169.2l-17.7 17.7M219.1 178.9v.3M237.3 168.3v.4"/>
<path d="M238.9 161.6v.6M239.6 161.6v.6M265.1 177.4v.4M267.5 171.7v.6M303.1 168.3l16.4 9.4M304.6 167.3l14.9 8.6M305.6 166.6l14.4 8.4M316.4 165.4v.6M319.1 167v.6M319.9 178l21 12.1M321.4 177l19.5 11.3M322.4 176.3l2.9 1.8"/>
<path d="M326.1 167v.6M326.3 178.6l3.5 2M333.2 175.1v.7M109.4 181v.6M109.5 181v.6M131.3 188.9v.2M133.3 191.4v.6M134.7 186.9v.7M134.9 191.3v.7M135.1 186.9v.7M137.9 188.6v.2M150.3 185.1l2.1 1.4-.7 .7z"/>
<path d="M150.3 185.1l6.8 6.8M240.5 191v.6M241.1 195.1l.5 .3M241.2 191v.6M244.7 194.2l.5 2.5h-1zM244.7 194.2v10.2M246.8 188.3h.1M249.2 196.4v.4M258.7 180.5v.6M259.4 180.5v.6M272.9 197.2v.7M273.3 197.4v.6"/>
<path d="M278.2 197.4v.6M278.5 197.3v.6M287.7 192.2v.3M295.8 188.1v.6M299.3 188.1v.6M308.8 182.6v.6M330.7 181.1l3.5 2.1M335.1 183.7l3.5 2M339.5 186.3l1.9 1M341.3 184.7l2.4 .8-.5 .9zM341.3 184.7l9.5 5.5M344.2 181.5v.6"/>
<path d="M264.4 205v.6M265.1 205v.6M268.1 210.7l.5 .3M272.4 209.5l.5 2.5h-1zM272.4 209.5v9.5M314.8 217.6v.4M350.5 217.4v.8l.5 .3M351.4 215.6v2.1l-.7 .1M351.4 215.1v.6M326.8 229.8v2.1l.5 .3M328.6 225.3v.7M329.3 225.3v.7"/>
<path d="M333.2 223.3v.4M340.4 224.7l2.1 1.4-.7 .6zM340.4 224.7l8.6 8.5"/>
<circle cx="65.4" cy="96.4" r="3.7"/>
<circle cx="96.4" cy="90.5" r="3.8"/>
<circle cx="90.9" cy="115.2" r="3.7"/>
<circle cx="344.6" cy="118.8" r="3.8"/>
<circle cx="197" cy="134.6" r="3.7"/>
<circle cx="243.8" cy="136.4" r="3.8"/>
<circle cx="284.2" cy="135.9" r="3.7"/>
<circle cx="22.9" cy="142" r="3.8"/>
<circle cx="123.2" cy="141.4" r="3.8"/>
<circle cx="200.7" cy="147.9" r="3.8"/>
<circle cx="362.2" cy="167.4" r="3.7"/>
<circle cx="159.8" cy="194.5" r="3.8"/>
<circle cx="194.6" cy="189.6" r="3.8"/>
<circle cx="354.1" cy="192.1" r="3.7"/>
<circle cx="244.7" cy="208.1" r="3.8"/>
<circle cx="272.4" cy="222.8" r="3.7"/>
<circle cx="351.6" cy="235.9" r="3.8"/>
</g>
<g fill="#000">
<circle cx="131.7" cy="83.4" r=".18"/>
<circle cx="132.8" cy="84.2" r=".18"/>
<circle cx="133" cy="84.3" r=".18"/>
<circle cx="133.1" cy="84.2" r=".18"/>
<circle cx="134.4" cy="84.1" r=".18"/>
<circle cx="134.7" cy="83.9" r=".18"/>
<circle cx="135" cy="83.2" r=".18"/>
<circle cx="136.2" cy="86" r=".18"/>
<circle cx="136.3" cy="86.2" r=".18"/>
<circle cx="137.2" cy="86.7" r=".18"/>
<circle cx="137.4" cy="86.8" r=".18"/>
<circle cx="138.8" cy="86.6" r=".18"/>
<circle cx="139.5" cy="85.7" r=".18"/>
<circle cx="140.6" cy="88.6" r=".18"/>
<circle cx="140.7" cy="88.8" r=".18"/>
<circle cx="141.6" cy="89.3" r=".18"/>
<circle cx="141.8" cy="89.4" r=".18"/>
<circle cx="142" cy="89.4" r=".18"/>
<circle cx="143.3" cy="89.2" r=".18"/>
<circle cx="143.5" cy="89" r=".18"/>
<circle cx="143.9" cy="88.3" r=".18"/>
<circle cx="145" cy="91.1" r=".18"/>
<circle cx="145.1" cy="91.3" r=".18"/>
<circle cx="146" cy="91.9" r=".18"/>
<circle cx="146.3" cy="91.9" r=".18"/>
<circle cx="146.4" cy="91.9" r=".18"/>
<circle cx="147.9" cy="91.6" r=".18"/>
<circle cx="148.3" cy="90.8" r=".18"/>
<circle cx="94.6" cy="104.9" r=".18"/>
<circle cx="95.7" cy="105.7" r=".18"/>
<circle cx="95.9" cy="105.7" r=".18"/>
<circle cx="96" cy="105.7" r=".18"/>
<circle cx="97.3" cy="105.5" r=".18"/>
<circle cx="97.6" cy="105.3" r=".18"/>
<circle cx="97.9" cy="104.6" r=".18"/>
<circle cx="99" cy="107.4" r=".18"/>
<circle cx="99.1" cy="107.7" r=".18"/>
<circle cx="100.1" cy="108.2" r=".18"/>
<circle cx="100.3" cy="108.2" r=".18"/>
<circle cx="100.4" cy="108.2" r=".18"/>
<circle cx="101.8" cy="108.1" r=".18"/>
<circle cx="103.5" cy="110" r=".18"/>
<circle cx="103.6" cy="110.2" r=".18"/>
<circle cx="104.5" cy="110.7" r=".18"/>
<circle cx="104.7" cy="110.8" r=".18"/>
<circle cx="104.8" cy="110.8" r=".18"/>
<circle cx="106.2" cy="110.6" r=".18"/>
<circle cx="106.4" cy="110.4" r=".18"/>
<circle cx="106.8" cy="109.7" r=".18"/>
<circle cx="108" cy="112.8" r=".18"/>
<circle cx="108.9" cy="113.3" r=".18"/>
<circle cx="109.1" cy="113.4" r=".18"/>
<circle cx="109.3" cy="113.3" r=".18"/>
<circle cx="110.6" cy="113.2" r=".18"/>
<circle cx="110.8" cy="113" r=".18"/>
<circle cx="111.2" cy="112.3" r=".18"/>
<circle cx="182.3" cy="112.6" r=".18"/>
<circle cx="182.4" cy="112.8" r=".18"/>
<circle cx="183.5" cy="113.5" r=".18"/>
<circle cx="183.7" cy="113.5" r=".18"/>
<circle cx="185" cy="113.2" r=".18"/>
<circle cx="185.2" cy="113.1" r=".18"/>
<circle cx="185.6" cy="112.4" r=".18"/>
<circle cx="186.7" cy="115.2" r=".18"/>
<circle cx="186.8" cy="115.4" r=".18"/>
<circle cx="187.8" cy="116" r=".18"/>
<circle cx="188" cy="116" r=".18"/>
<circle cx="188.1" cy="116" r=".18"/>
<circle cx="189.4" cy="115.8" r=".18"/>
<circle cx="189.7" cy="115.6" r=".18"/>
<circle cx="190" cy="114.9" r=".18"/>
<circle cx="191.2" cy="117.7" r=".18"/>
<circle cx="191.3" cy="117.9" r=".18"/>
<circle cx="192.2" cy="118.5" r=".18"/>
<circle cx="192.4" cy="118.5" r=".18"/>
<circle cx="192.6" cy="118.5" r=".18"/>
<circle cx="193.8" cy="118.4" r=".18"/>
<circle cx="194.1" cy="118.2" r=".18"/>
<circle cx="194.5" cy="117.5" r=".18"/>
<circle cx="32.8" cy="123.1" r=".18"/>
<circle cx="41.7" cy="128.2" r=".18"/>
<circle cx="41.7" cy="127.7" r=".18"/>
<circle cx="91.1" cy="128.2" r=".18"/>
<circle cx="94.6" cy="126.2" r=".18"/>
<circle cx="94.7" cy="126.2" r=".18"/>
<circle cx="145.2" cy="134.1" r=".18"/>
<circle cx="145.3" cy="134.3" r=".18"/>
<circle cx="146.5" cy="134.9" r=".18"/>
<circle cx="146.6" cy="134.9" r=".18"/>
<circle cx="147.9" cy="134.7" r=".18"/>
<circle cx="148.2" cy="134.5" r=".18"/>
<circle cx="148.5" cy="133.8" r=".18"/>
<circle cx="149.6" cy="136.6" r=".18"/>
<circle cx="149.7" cy="136.8" r=".18"/>
<circle cx="150.7" cy="137.4" r=".18"/>
<circle cx="150.9" cy="137.5" r=".18"/>
<circle cx="151" cy="137.4" r=".18"/>
<circle cx="152.3" cy="137.2" r=".18"/>
<circle cx="152.6" cy="137.1" r=".18"/>
<circle cx="152.9" cy="136.3" r=".18"/>
<circle cx="154" cy="139.2" r=".18"/>
<circle cx="154.1" cy="139.4" r=".18"/>
<circle cx="155.1" cy="139.9" r=".18"/>
<circle cx="155.3" cy="140" r=".18"/>
<circle cx="156.7" cy="139.8" r=".18"/>
<circle cx="157" cy="139.6" r=".18"/>
<circle cx="157.3" cy="138.9" r=".18"/>
<circle cx="195.6" cy="120.3" r=".18"/>
<circle cx="196.6" cy="121" r=".18"/>
<circle cx="196.8" cy="121.1" r=".18"/>
<circle cx="197" cy="121.1" r=".18"/>
<circle cx="198.3" cy="120.9" r=".18"/>
<circle cx="198.5" cy="120.7" r=".18"/>
<circle cx="198.9" cy="120" r=".18"/>
<circle cx="310.8" cy="139.3" r=".18"/>
<circle cx="314.3" cy="137.3" r=".18"/>
<circle cx="69.1" cy="143.4" r=".18"/>
<circle cx="132.7" cy="152.2" r=".18"/>
<circle cx="136.2" cy="150.2" r=".18"/>
<circle cx="136.3" cy="150.1" r=".18"/>
<circle cx="158.4" cy="141.7" r=".18"/>
<circle cx="159.5" cy="142.5" r=".18"/>
<circle cx="159.7" cy="142.5" r=".18"/>
<circle cx="159.9" cy="142.5" r=".18"/>
<circle cx="161.2" cy="142.3" r=".18"/>
<circle cx="161.4" cy="142.2" r=".18"/>
<circle cx="161.7" cy="141.4" r=".18"/>
<circle cx="284" cy="155.7" r=".18"/>
<circle cx="284" cy="156.9" r=".18"/>
<circle cx="296.6" cy="147.5" r=".18"/>
<circle cx="300.2" cy="145.5" r=".18"/>
<circle cx="315.4" cy="158.3" r=".18"/>
<circle cx="318.9" cy="156.3" r=".18"/>
<circle cx="329.5" cy="150.1" r=".18"/>
<circle cx="333" cy="148.1" r=".18"/>
<circle cx="346.3" cy="159.8" r=".18"/>
<circle cx="349.8" cy="157.8" r=".18"/>
<circle cx="217.2" cy="166.5" r=".18"/>
<circle cx="224.7" cy="175.6" r=".18"/>
<circle cx="226.1" cy="171.6" r=".18"/>
<circle cx="302.7" cy="166.5" r=".18"/>
<circle cx="319.5" cy="177.4" r=".18"/>
<circle cx="319.5" cy="176.2" r=".18"/>
<circle cx="332.1" cy="168" r=".18"/>
<circle cx="332.2" cy="168" r=".18"/>
<circle cx="335.7" cy="166" r=".18"/>
<circle cx="375.6" cy="162.3" r=".18"/>
<circle cx="145.3" cy="185.9" r=".18"/>
<circle cx="145.3" cy="185.4" r=".18"/>
<circle cx="244.4" cy="192.1" r=".18"/>
<circle cx="246.8" cy="188.3" r=".18"/>
<circle cx="247.3" cy="183.9" r=".18"/>
<circle cx="256.1" cy="189" r=".18"/>
<circle cx="260" cy="183" r=".18"/>
<circle cx="265.3" cy="180" r=".18"/>
<circle cx="287.1" cy="198.7" r=".18"/>
<circle cx="292.4" cy="195.6" r=".18"/>
<circle cx="338.5" cy="183.8" r=".18"/>
<circle cx="271.5" cy="207.7" r=".18"/>
<circle cx="277.4" cy="201.3" r=".18"/>
<circle cx="286.2" cy="206.4" r=".18"/>
<circle cx="286.2" cy="206.3" r=".18"/>
<circle cx="307.4" cy="218.6" r=".18"/>
<circle cx="316.2" cy="223.7" r=".18"/>
</g>
<g fill="none" stroke="#000" stroke-width=".71">
<path d="M10.1 9.9h400v277.1h-400zM70.1 6.5v3.4M140.1 6.5v3.4M207.2 5h5.8l-2.9 4.9zM210.1 0v9.9M280.1 6.5v3.4M350.1 6.5v3.4M6.7 74.2h3.4M410.1 74.2h3.5M.1 148.5h10M5.1 145.6l5 2.9-5 2.9zM410.1 148.5h10"/>
<path d="M410.1 148.5l5-2.9v5.8zM6.7 222.7h3.4M410.1 222.7h3.5M70.1 287v3.4M140.1 287v3.4M210.1 287v10M210.1 287l2.9 5h-5.8zM280.1 287v3.4M350.1 287v3.4"/>
</g>
<g fill="none" stroke="#000" stroke-width=".51">
<path d="M269.8 249.5h40.3M270.1 242h140v45h-140zM270.1 257h140M303.2 257v16M310.1 242v15M350.1 257v30M390.1 257v12M270.1 265h33.1M270.1 273h80M350.1 269h60M350.1 263h60M350.1 280.5h60"/>
<path d="M370.1 280.5v6.5M390.1 280.5v6.5"/>
</g>
<g fill="#000">
<path d="M52 109.9l.4 .3zM52 109.9l.7 .4zM52 109.9l.9 .4zM52 109.9l1.2 .3zM52 109.9l1.5 .2-.3 .1zM52 109.9l1.7 .1zM52 109.9l1.9-.1-.2 .2zM52 109.9l2-.6v.2zM52 109.9l2.1-.9-.1 .3zM52 109.9l2-1.1 .1 .2zM52 109.9l2-1.4v.3zM52 109.9l1.8-1.7 .2 .3z"/>
<path d="M53.6 108.1l.2 .1-1.8 1.7zM53.4 107.9l.2 .2-1.6 1.8zM53.2 107.8l.2 .1-1.4 2zM52.9 107.8h.3l-1.2 2.1zM52.6 107.8h.3l-.9 2.1zM52.4 107.9l.2-.1-.6 2.1zM51.9 108.2l.2-.2-.1 1.9zM51.9 108.2l.1 1.7zM51.8 108.4l.2 1.5-.4-1.2zM51.6 108.7l.4 1.2zM51.6 109l.4 .9zM51.6 109.2l.4 .7z"/>
<path d="M51.7 109.5l.3 .4zM51.8 109.7l.2 .2zM95.9 101.7h1l-.5 2.5zM33.8 130.4l2.1-1.5-1.4 2.2zM95.9 120.8l.7-.7 1.4 2.2zM197 121.1l.5 2.5h-1zM131.3 148.8l1.5 2.1-2.2-1.4zM209.9 156.4l1.4 2.1-2.1-1.4zM258 149.9l-.3 .5zM258.1 149.6l-.4 .8zM258.1 149.4l-.4 1zM258 149.1l-.3 1.3z"/>
<path d="M257.9 148.9l-.2 1.5zM257.8 148.7l.1 .2-.2 1.5zM257.6 148.5l.2 .2-.1 1.7zM257.1 148.3h.2l.4 2.1zM256.8 148.3h.3l.6 2.1zM256.5 148.3h.3l.9 2.1zM256.3 148.4l.2-.1 1.2 2.1zM256.1 148.5l.2-.1 1.4 2zM255.9 148.7l.2-.2 1.6 1.9zM255.9 148.7l1.8 1.7-2-1.4zM255.7 149l2 1.4-2.1-1.2zM255.6 149.2l2.1 1.2-2.1-.9z"/>
<path d="M255.6 149.5l2.1 .9-2.1-.7zM255.6 149.7l2.1 .7-2-.4zM255.8 150.2l1.9 .2h-1.7zM256 150.4h1.7l-1.5 .2zM256.2 150.6l1.5-.2zM256.4 150.7l1.3-.3zM256.7 150.7l1-.3zM257 150.7l.7-.3zM257.2 150.7l.5-.3zM257.5 150.5l.2-.1zM294.7 145.7l1.4 2.1-2.1-1.4zM337.6 143l1 .3-1.2 2.3z"/>
<path d="M352.6 157.7l2.1 1.4-.7 .7zM212.8 170.7l2.1-1.5-1.4 2.2zM150.3 185.1l2.1 1.4-.7 .7zM244.7 194.2l.5 2.5h-1zM341.3 184.7l2.4 .8-.5 .9zM272.4 209.5l.5 2.5h-1zM340.4 224.7l2.1 1.4-.7 .6z"/>
</g>
<path d="M52 109.7h2M52.2 107.9v2M255.7 150.2h2M257.5 148.3v2.1" fill="none" stroke="#000" stroke-width=".38"/>
<g font-size="12.6">
<text x="153.4" y="20.4">CONJUNTO SOLDADO</text>
<text x="133.7" y="34.8">PEANA ASIENTO SILVER V026</text>
</g>
<text font-size="9.4" x="154.8" y="46.6">SIL-026-SPEA-05 (1 UNIDAD)</text>
<g font-size="7.9">
<text x="189.9" y="56">ID REF: 2112</text>
<text x="149.4" y="218.6">SIL-026-SPEA-05</text>
<text x="165.4" y="227.5">( 1 : 4 )</text>
</g>
<g font-size="4.7">
<text x="304.6" y="263.9">Plano Fabricación</text>
<text x="304.6" y="269.3">Peana Silver V026</text>
</g>
<g font-size="4.2">
<text x="34" y="9.6">6</text>
<text x="104" y="9.6">5</text>
<text x="174" y="9.6">4</text>
<text x="244" y="9.6">3</text>
<text x="314" y="9.6">2</text>
<text x="384" y="9.6">1</text>
<text x="6.8" y="38.7">D</text>
<text x="410.6" y="38.7">D</text>
<text x="7" y="112.9">C</text>
<text x="410.8" y="112.9">C</text>
<text x="7" y="187.1">B</text>
<text x="410.8" y="187.1">B</text>
<text x="7" y="261.4">A</text>
<text x="410.8" y="261.4">A</text>
<text x="34" y="290.4">6</text>
<text x="104" y="290.4">5</text>
<text x="174" y="290.4">4</text>
<text x="244" y="290.4">3</text>
<text x="314" y="290.4">2</text>
<text x="384" y="290.4">1</text>
</g>
<g font-size="3.9">
<text x="229.1" y="72.6">ITEM</text>
<text x="232.1" y="77.9">1</text>
<text x="239" y="72.6">QTY</text>
<text x="240.3" y="77.9">16</text>
<text x="247.3" y="77.9">34341080230-M8</text>
<text x="249.7" y="72.6">PART NUMBER</text>
<text x="316.5" y="72.6">DESCRIPTION</text>
<text x="378.5" y="77.9">0</text>
<text x="382.2" y="72.7">MASS (kg)</text>
<text x="232.1" y="83.2">2</text>
<text x="241.3" y="83.2">8</text>
<text x="247.3" y="83.2">SIL-026-KRPE-02</text>
<text x="277.8" y="78">Tuercas hexagonales remachables de métrica 8</text>
<text x="277.8" y="83.3">Cartelas peana Silver V026. Chapa 2 mm de espesor</text>
<text x="378.5" y="83.2">0,01</text>
<text x="232.1" y="88.6">3</text>
<text x="241.3" y="88.5">1</text>
<text x="247.3" y="88.6">SIL-026-KRPL-01</text>
<text x="277.8" y="88.6">Cartela para peana silver V26. Espesor 3 mm</text>
<text x="378.5" y="88.6">0,32</text>
<text x="95.4" y="91.7">1</text>
<text x="232.1" y="93.8">4</text>
<text x="241.3" y="93.8">1</text>
<text x="247.3" y="93.9">SIL-026-PEAN-05</text>
<text x="277.8" y="93.9">Peana Asiento Silver 026. Chapa espesor 3 mm</text>
<text x="378.5" y="93.9">5,38</text>
<text x="64.5" y="97.7">4</text>
<text x="232.1" y="99.1">5</text>
<text x="241.3" y="99.1">2</text>
<text x="247.3" y="99.1">SIL-026-RLPE-02</text>
<text x="277.8" y="99.2">Cartela inferior transversal peana Silver V026. Espesor 3 mm</text>
<text x="378.5" y="99.1">0,04</text>
<text x="232.1" y="104.5">6</text>
<text x="241.3" y="104.5">1</text>
<text x="247.3" y="104.5">SIL-026-RLPF-02</text>
<text x="277.8" y="104.6">Cartela inferior transversal peana Silver V026. Espesor 3 mm</text>
<text x="378.5" y="104.5">0,06</text>
<text x="232.1" y="109.8">7</text>
<text x="241.3" y="109.8">1</text>
<text x="247.3" y="109.8">SIL-026-RLPL-01</text>
<text x="277.8" y="109.9">Cartela inferior transversal peana Silver V026. Espesor 3 mm</text>
<text x="378.5" y="109.8">0,05</text>
<text x="90" y="116.5">2</text>
<text x="343.6" y="120.1">2</text>
<text x="196" y="135.9">1</text>
<text x="242.8" y="137.8">4</text>
<text x="283.2" y="137.2">2</text>
<text x="22" y="143.3">3</text>
<text x="122.2" y="142.7">2</text>
<text x="199.7" y="149.1">7</text>
<text x="361.3" y="168.7">2</text>
<text x="193.6" y="190.8">3</text>
<text x="158.8" y="195.8">7</text>
<text x="353.1" y="193.3">1</text>
<text x="243.7" y="209.4">5</text>
<text x="271.4" y="224">5</text>
<text x="350.6" y="237.2">6</text>
<text x="358.5" y="275">SIL-026-SPEA-05-MET01</text>
<text x="358.5" y="279.4">2112</text>
</g>
<g font-size="3.1">
<text x="312.7" y="246.8">Tolerancias para dimensiones lineales y angulares sin indicación individual</text>
<text x="312.7" y="250.4">de tolerancia, según ISO 2768-1:1989</text>
<text x="312.7" y="254">Zonas de rugosidad no especificada, Ra 3.2</text>
<text x="377.7" y="285.6">A3</text>
<text x="397" y="285.9">1 /8</text>
</g>
<g font-size="2.4">
<text x="271.2" y="244.4">MATERIAL:</text>
<text x="271.3" y="252">ACABADO SUPERFICIAL:</text>
<text x="271.3" y="254.6">Negro satinado</text>
<text x="271.2" y="259.7">SCALE:</text>
<text x="350.6" y="260.8">DRAWN: Carlos Ruiz Madrigal</text>
<text x="391.2" y="260.6">11/08/2015</text>
<text x="350.6" y="267">CHECKED: Antonio Garcia</text>
<text x="391.2" y="266.7">11/08/2015</text>
<text x="350.6" y="271.4">DWG NO:</text>
<text x="350.8" y="276.9">Id. Ref:</text>
<text x="350.8" y="282.8">REV</text>
<text x="371.2" y="282.9">SIZE</text>
<text x="390.9" y="282.9">SHEET</text>
</g>
</svg>
